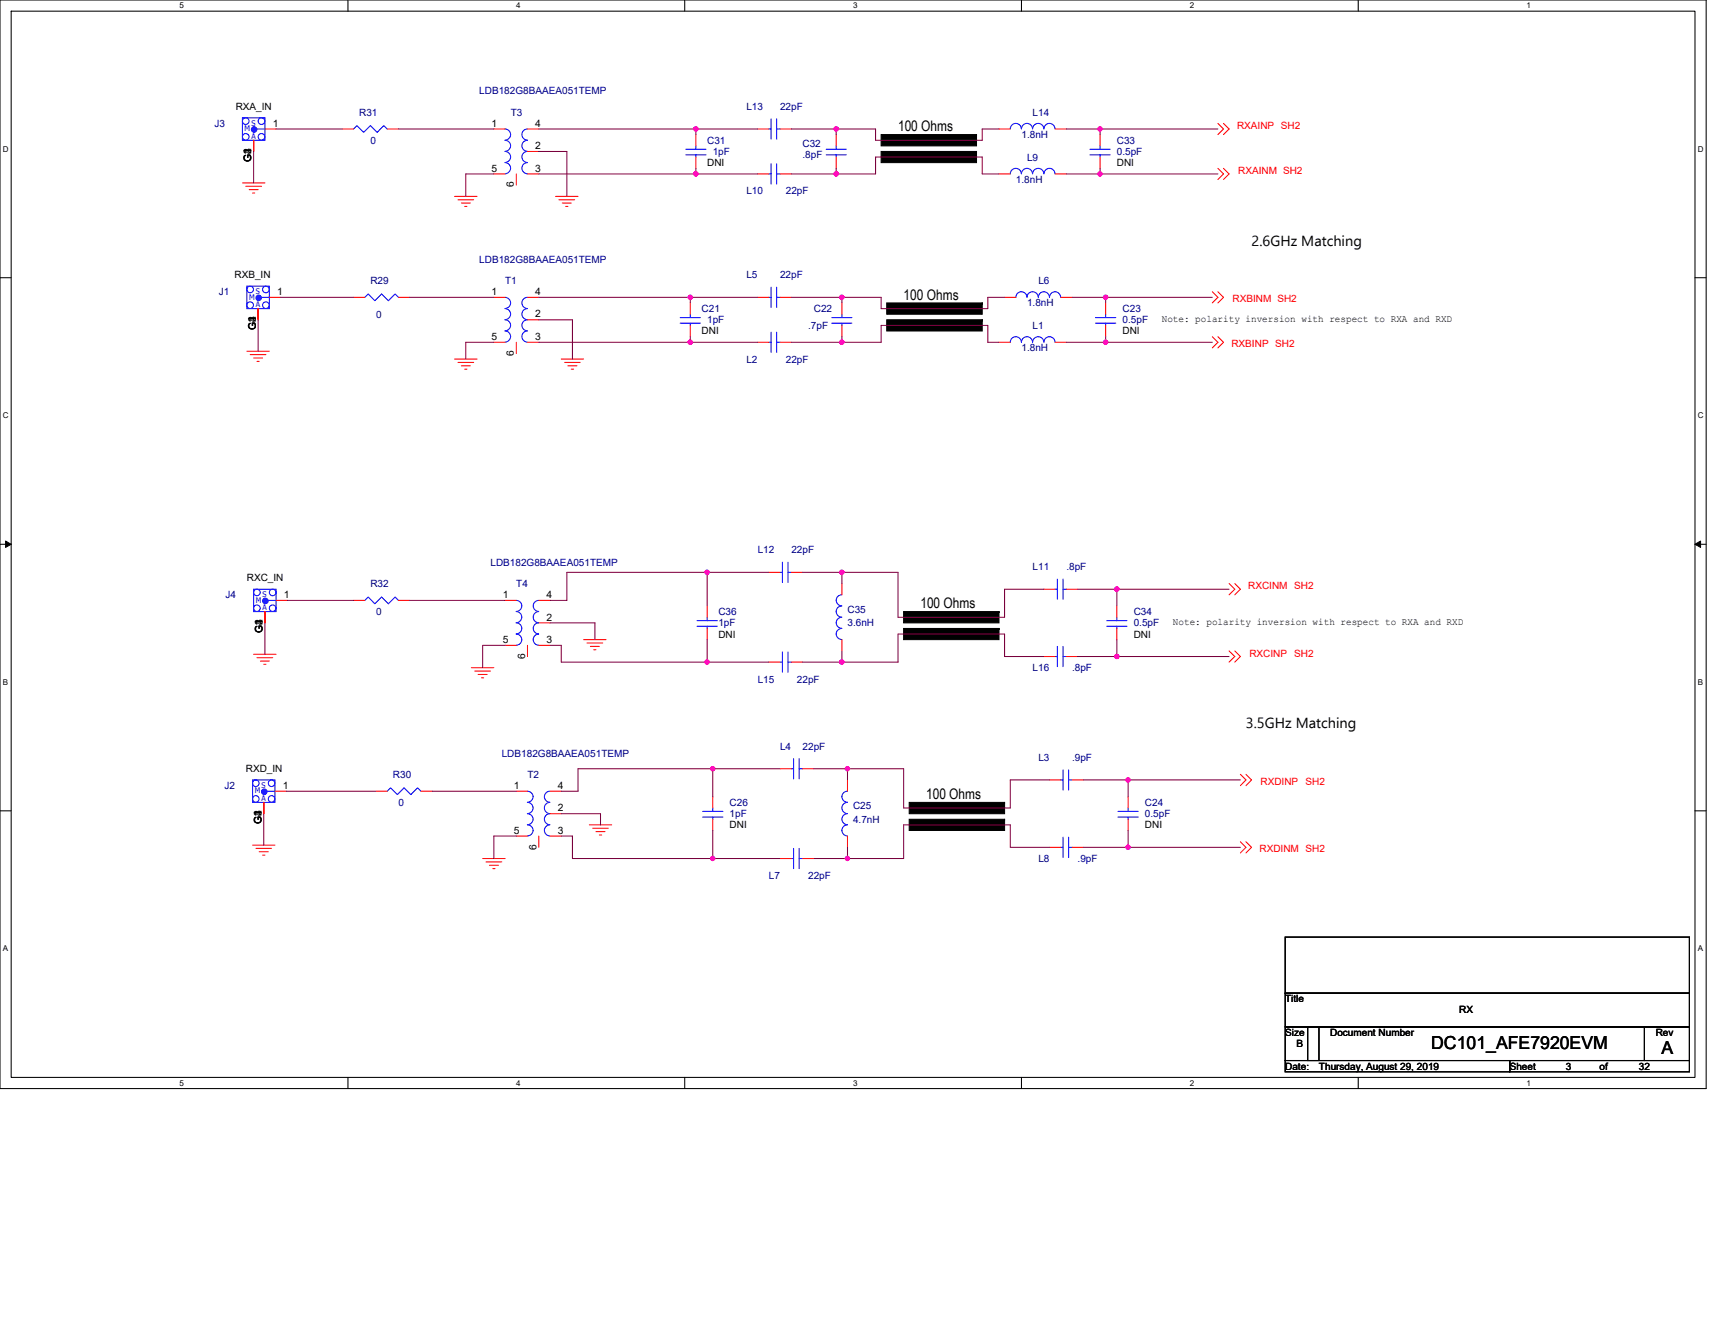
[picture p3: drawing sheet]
<svg xmlns="http://www.w3.org/2000/svg" width="279mm" height="216mm" viewBox="0 0 279 216" stroke-linecap="round" stroke-linejoin="round" font-family="sans-serif">
<path d="M0 0h278v177.4h-278zM1.8 1.8h274.3v173.8h-274.3z" fill="none" stroke="#000" stroke-width=".17"/>
<g fill="#fff">
<path d="M29.3 .2h.7v1.5h-.7z"/>
<path d="M29.3 175.7h.7v1.5h-.7z"/>
</g>
<path d="M56.7 0v1.8M56.7 175.6v1.8" fill="none" stroke="#000" stroke-width=".17"/>
<g fill="#fff">
<path d="M84.1 .2h.7v1.5h-.7z"/>
<path d="M84.1 175.7h.7v1.5h-.7z"/>
</g>
<path d="M111.5 0v1.8M111.5 175.6v1.8" fill="none" stroke="#000" stroke-width=".17"/>
<g fill="#fff">
<path d="M139 .2h.7v1.5h-.7z"/>
<path d="M139 175.7h.7v1.5h-.7z"/>
</g>
<path d="M166.4 0v1.8M166.4 175.6v1.8" fill="none" stroke="#000" stroke-width=".17"/>
<g fill="#fff">
<path d="M193.8 .2h.8v1.5h-.8z"/>
<path d="M193.8 175.7h.8v1.5h-.8z"/>
</g>
<path d="M221.3 0v1.8M221.3 175.6v1.8" fill="none" stroke="#000" stroke-width=".17"/>
<g fill="#fff">
<path d="M248.7 .2h.7v1.5h-.7z"/>
<path d="M248.7 175.7h.7v1.5h-.7z"/>
<path d="M.5 23.5h.9v1.5h-.9z"/>
<path d="M276.6 23.5h1v1.5h-1z"/>
<path d="M.5 67h.9v1.4h-.9z"/>
<path d="M276.6 67h1v1.4h-1z"/>
</g>
<path d="M0 45.3h1.8M276.1 45.3h1.9" fill="none" stroke="#000" stroke-width=".17"/>
<g fill="#fff">
<path d="M.5 110.4h.8v1.5h-.8z"/>
<path d="M276.6 110.4h.9v1.5h-.9z"/>
</g>
<path d="M0 88.7h1.8M276.1 88.7h1.9" fill="none" stroke="#000" stroke-width=".17"/>
<path d="M.9 88.2l.9 .5-.9 .5zM276.1 88.7l1-.5v1z" fill="#000" stroke="#000" stroke-width=".16"/>
<g fill="#fff">
<path d="M.5 153.8h.8v1.5h-.8z"/>
<path d="M276.6 153.8h.9v1.5h-.9z"/>
</g>
<path d="M0 132.1h1.8M276.1 132.1h1.9M209.4 152.7h65.8v9.1h-65.8zM209.4 161.8h65.8v5.5h-65.8zM209.4 167.3h5.5v5.5h-5.5zM209.4 172.8h36.6v1.8h-36.6zM213 167.3h54.9v5.5h-54.9zM246 172.8h29.2v1.8h-29.2zM267.9 167.3h7.3v5.5h-7.3z" fill="none" stroke="#000" stroke-width=".17"/>
<g fill="#000" stroke="#000" stroke-width=".17">
<path d="M143.6 24.7v1.8h15.5v-1.8z" fill-rule="evenodd"/>
<path d="M143.6 21.9v1.9h15.5v-1.9z" fill-rule="evenodd"/>
<path d="M144.5 52.1v1.8h15.5v-1.8z" fill-rule="evenodd"/>
<path d="M144.5 49.4v1.8h15.5v-1.8z" fill-rule="evenodd"/>
<path d="M147.2 102.4v1.8h15.6v-1.8z" fill-rule="evenodd"/>
<path d="M147.2 99.7v1.8h15.6v-1.8z" fill-rule="evenodd"/>
<path d="M148.1 133.5v1.8h15.6v-1.8z" fill-rule="evenodd"/>
<path d="M148.1 130.7v1.9h15.6v-1.9z" fill-rule="evenodd"/>
</g>
<g fill="none" stroke="#f00" stroke-width=".17">
<path d="M39.5 29.8h3.7M40 30.4h2.6M40.6 30.9h1.5M41.1 31.5h.4M41.3 22.9v1.8M43.2 21h1.8M55.8 21h1.8M63.1 21h1.8M74.1 32h3.6M74.6 32.6h2.6M75.2 33.1h1.4M75.7 33.6h.4"/>
<path d="M80.5 21h1.8M80.5 28.3h1.8M84.1 28.3v1.9M85.9 21h1.9M85.9 28.3h1.9M85.9 24.7h1.9M90.5 32h3.7M91.1 32.6h2.5M91.6 33.1h1.5M92.2 33.6h.3M113.4 25.6v1.8M113.4 21.9v1.9"/>
<path d="M123.4 28.3h1.9M123.4 21h1.9M127.1 28.3h1.8M127.1 21h1.8M136.2 25.6v1.8M136.2 21.9v1.9M162.8 21h1.8M162.8 28.3h1.8M171.9 21h1.8M171.9 28.3h1.8M179.2 25.6v1.8M179.2 21.9v1.9"/>
<path d="M198.4 20.1l.9 .9-.9 .9M198.4 27.4l.9 .9-.9 1M199.3 20.1l.9 .9-.9 .9M199.3 27.4l.9 .9-.9 1M40.2 57.2h3.7M40.8 57.8h2.5M41.3 58.3h1.5M41.9 58.9h.3M42.1 50.3v1.8M43.9 48.5h1.8M57.6 48.5h1.8M64.9 48.5h1.8"/>
<path d="M74.1 58.5h3.6M74.6 59.1h2.6M75.2 59.6h1.4M80.5 48.5h1.8M80.5 55.8h1.8M84.1 55.8v1.8M85.9 48.5h1.9M85.9 55.8h1.9M85.9 52.1h1.9M91.4 58.5h3.7M92 59.1h2.5M92.5 59.6h1.5"/>
<path d="M112.5 53v1.9M112.5 49.4v1.8M123.4 55.8h1.9M123.4 48.5h1.9M127.1 55.8h1.8M127.1 48.5h1.8M137.2 53v1.9M137.2 49.4v1.8M162.8 55.8h1.8M163.7 48.5h1.8M171.9 55.8h1.8M172.8 48.5h1.8"/>
<path d="M180.1 53v1.9M180.1 49.4v1.8M197.5 47.5l.9 1-.9 .9M197.5 54.9l.9 .9-.9 .9M198.4 47.5l.9 1-.9 .9M198.4 54.9l.9 .9-.9 .9M75.7 60.2h.4M93.1 60.2h.4M43.2 99.7v1.8M45 97.8h1.8M57.6 97.8h1.8M64.9 97.8h1.8"/>
<path d="M82.3 97.8h1.8M87.8 97.8h1.8M115.2 98.7v1.9M125.3 93.3h1.8M128.9 93.3h1.8M137.2 95.1v1.8M170.1 96h1.8M173.7 96h1.9M181.9 98.7v1.9M200.2 95.1l1 .9-1 .9M201.2 95.1l.9 .9-.9 .9M41.3 106.6h3.7"/>
<path d="M41.9 107.2h2.5M42.4 107.7h1.5M43 108.2h.3M76.8 108.8h3.7M77.3 109.3h2.6M77.9 109.9h1.5M78.4 110.4h.4M82.3 105.2h1.8M85.9 105.2v1.8M87.8 105.2h1.8M87.8 101.5h1.8M95.1 104.2h3.6"/>
<path d="M95.6 104.8h2.6M96.2 105.3h1.4M96.7 105.9h.4M115.2 102.4v1.8M125.3 107.9h1.8M128.9 107.9h1.8M137.2 104.2v1.9M170.1 107h1.8M173.7 107h1.9M181.9 102.4v1.8M200.2 106.1l1 .9-1 .9M201.2 106.1l.9 .9-.9 .9"/>
<path d="M41.1 137.7h3.7M41.7 138.2h2.5M42.2 138.8h1.5M42.8 139.3h.4M43 130.7v1.9M44.8 128.9h1.8M61.3 128.9h1.8M68.6 128.9h1.8M78.6 139.9h3.7M84.1 128.9h1.8M84.1 136.2h1.8M87.8 136.2v1.9"/>
<path d="M89.6 128.9h1.8M89.6 136.2h1.8M89.6 132.6h1.8M96 134.4h3.7M96.6 135h2.5M97.1 135.5h1.5M97.6 136.1h.4M116.1 133.5v1.8M116.1 129.8v1.9M127.1 139.9h1.8M127.1 125.3h1.8M130.7 139.9h1.9"/>
<path d="M130.7 125.3h1.9M138.1 136.2v1.9M138.1 127.1v1.8M171 138.1h1.8M171 127.1h1.8M174.6 138.1h1.9M174.6 127.1h1.9M183.8 133.5v1.8M183.8 129.8v1.9M202.1 126.2l.9 .9-.9 .9M202.1 137.2l.9 .9-.9 .9M203 126.2l.9 .9-.9 .9"/>
<path d="M203 137.2l.9 .9-.9 .9M79.2 140.4h2.5M79.7 141h1.5M80.3 141.5h.3"/>
</g>
<g fill="none" stroke="#00f" stroke-width=".17">
<path d="M39.5 19.2h3.7v3.7h-3.7zM125.6 19.4v3.3M126.5 19.4v3.3M41.9 21h1.3M57.6 21l.5-.5 1.1 1.1 1.1-1.1 1.1 1.1 1.1-1.1 .6 .5M82.3 21a.91 .91 0 0 1 .9 .9 .91 .91 0 0 1-.9 .9 .91 .91 0 0 1 .9 .9 .91 .91 0 0 1-.9 1M82.3 24.7a.9 .9 0 0 1 .9 .9 .9 .9 0 0 1-.9 .9M82.3 26.5a.91 .91 0 0 1 .9 .9 .91 .91 0 0 1-.9 .9M85.9 21a.91 .91 0 0 0-.9 .9 .91 .91 0 0 0 .9 .9 .91 .91 0 0 0-.9 .9 .91 .91 0 0 0 .9 1M85.9 24.7a.9 .9 0 0 0-.9 .9 .9 .9 0 0 0 .9 .9M85.9 26.5a.91 .91 0 0 0-.9 .9 .91 .91 0 0 0 .9 .9M111.7 24.3h3.3"/>
<path d="M111.7 25.2h3.3M113.4 25.2v.4M113.4 23.8v.5M125.3 28.3h.3M125.3 21h.3M125.6 26.7v3.3M126.5 26.7v3.3M126.5 28.3h.6M126.5 21h.6M134.6 24.3h3.3M134.6 25.2h3.3M136.2 25.2v.4"/>
<path d="M136.2 23.8v.5M164.6 21a.9 .9 0 0 1 .9-.9 .9 .9 0 0 1 .9 .9M166.4 28.3a.9 .9 0 0 0-.9-.9 .9 .9 0 0 0-.9 .9M166.4 21a.9 .9 0 0 1 .9-.9 .9 .9 0 0 1 .9 .9M168.2 28.3a.9 .9 0 0 0-.9-.9 .9 .9 0 0 0-.9 .9M168.2 21a.91 .91 0 0 1 .9-.9 .91 .91 0 0 1 1 .9M170.1 28.3a.91 .91 0 0 0-1-.9 .91 .91 0 0 0-.9 .9M170.1 21a.9 .9 0 0 1 .9-.9 .9 .9 0 0 1 .9 .9M171.9 28.3a.9 .9 0 0 0-.9-.9 .9 .9 0 0 0-.9 .9M177.6 24.3h3.3M177.6 25.2h3.3M179.2 25.2v.4"/>
<path d="M179.2 23.8v.5M40.2 46.6h3.7v3.7h-3.7zM42.6 48.5h1.3M64.9 48.5l-.5-.6-1.1 1.1-1.1-1.1-1.1 1.1-1.1-1.1-.6 .6M82.3 48.5a.91 .91 0 0 1 .9 .9 .91 .91 0 0 1-.9 .9M82.3 50.3a.9 .9 0 0 1 .9 .9 .9 .9 0 0 1-.9 .9 .91 .91 0 0 1 .9 .9 .91 .91 0 0 1-.9 .9 .92 .92 0 0 1 .9 .9 .92 .92 0 0 1-.9 1M85.9 48.5a.91 .91 0 0 0-.9 .9 .91 .91 0 0 0 .9 .9M85.9 50.3a.9 .9 0 0 0-.9 .9 .9 .9 0 0 0 .9 .9 .91 .91 0 0 0-.9 .9 .91 .91 0 0 0 .9 .9 .92 .92 0 0 0-.9 .9 .92 .92 0 0 0 .9 1M110.8 51.8h3.3M110.8 52.7h3.3M112.5 52.7v.3M112.5 51.2v.6"/>
<path d="M125.3 55.8h.3M125.3 48.5h.3M125.6 54.1v3.3M125.6 46.8v3.3M126.5 54.1v3.3M126.5 46.8v3.3M126.5 55.8h.6M126.5 48.5h.6M135.5 51.8h3.3M135.5 52.7h3.3M137.2 52.7v.3M137.2 51.2v.6"/>
<path d="M164.6 55.8a.9 .9 0 0 1 .9-.9 .9 .9 0 0 1 .9 .9M165.5 48.4a.9 .9 0 0 1 .9-.9 .9 .9 0 0 1 .9 .9 .92 .92 0 0 1 .9-.9 .92 .92 0 0 1 .9 .9 .91 .91 0 0 1 1-.9 .91 .91 0 0 1 .9 .9 .91 .91 0 0 1 .9-.9 .91 .91 0 0 1 .9 .9M166.4 55.8a.9 .9 0 0 1 .9-.9 .9 .9 0 0 1 .9 .9M168.2 55.8a.91 .91 0 0 1 .9-.9 .91 .91 0 0 1 1 .9M170.1 55.8a.9 .9 0 0 1 .9-.9 .9 .9 0 0 1 .9 .9M178.5 51.8h3.3M178.5 52.7h3.3M180.1 52.7v.3M180.1 51.2v.6M41.3 96h3.7v3.7h-3.7zM43.7 97.8h1.3M64.9 97.8l-.5-.5-1.1 1.1-1.1-1.1-1.1 1.1-1.1-1.1-.6 .5"/>
<path d="M84.1 97.8a.9 .9 0 0 1 .9 .9 .9 .9 0 0 1-.9 .9M84.1 99.7a.91 .91 0 0 1 .9 .9 .91 .91 0 0 1-.9 .9M87.8 97.8a.9 .9 0 0 0-.9 .9 .9 .9 0 0 0 .9 .9M87.8 99.7a.91 .91 0 0 0-.9 .9 .91 .91 0 0 0 .9 .9M127.1 93.3h.4M127.5 91.6v3.3M128.4 91.6v3.3M128.4 93.3h.5M137.1 96.9a.91 .91 0 0 0-.9 .9 .91 .91 0 0 0 .9 .9 .91 .91 0 0 0-.9 1 .91 .91 0 0 0 .9 .9M171.9 96h.4M172.3 94.4v3.2M173.2 96h.5"/>
<path d="M173.2 94.4v3.2M84.1 101.5a.9 .9 0 0 1 .9 .9 .9 .9 0 0 1-.9 .9M84.1 103.3a.91 .91 0 0 1 .9 .9 .91 .91 0 0 1-.9 .9M87.8 101.5a.9 .9 0 0 0-.9 .9 .9 .9 0 0 0 .9 .9M87.8 103.3a.91 .91 0 0 0-.9 .9 .91 .91 0 0 0 .9 .9M113.6 101.1h3.3M113.6 102h3.3M115.2 102v.4M115.2 100.6v.5M127.1 107.9h.4M127.5 106.2v3.3M128.4 106.2v3.3"/>
<path d="M128.4 107.9h.5M137.1 100.6a.91 .91 0 0 0-.9 .9 .91 .91 0 0 0 .9 .9 .9 .9 0 0 0-.9 .9 .9 .9 0 0 0 .9 .9M171.9 107h.4M172.3 105.3v3.3M173.2 107h.5M173.2 105.3v3.3M180.3 101.1h3.3M180.3 102h3.3M181.9 102v.4M181.9 100.6v.5M41.1 127.1h3.7v3.6h-3.7zM43.5 128.9h1.3"/>
<path d="M68.6 128.9l-.6-.5-1.1 1.1-1.1-1.1-1.1 1.1-1.1-1.1-.5 .5M85.9 128.9a.9 .9 0 0 1 .9 .9 .9 .9 0 0 1-.9 .9 .92 .92 0 0 1 .9 .9 .92 .92 0 0 1-.9 1 .91 .91 0 0 1 .9 .9 .91 .91 0 0 1-.9 .9 .91 .91 0 0 1 .9 .9 .91 .91 0 0 1-.9 .9M89.6 128.9a.9 .9 0 0 0-.9 .9 .9 .9 0 0 0 .9 .9 .92 .92 0 0 0-.9 .9 .92 .92 0 0 0 .9 1 .91 .91 0 0 0-.9 .9 .91 .91 0 0 0 .9 .9 .91 .91 0 0 0-.9 .9 .91 .91 0 0 0 .9 .9M114.5 132.2h3.3M114.5 133.1h3.3M116.1 133.1v.4M116.1 131.7v.5M128.9 139.9h.4M128.9 125.3h.4M129.3 138.2v3.3M129.3 123.6v3.3M130.2 138.2v3.3"/>
<path d="M130.2 123.6v3.3M130.2 139.9h.5M130.2 125.3h.5M138 128.9a.91 .91 0 0 0-.8 .9 .91 .91 0 0 0 .8 .9 .92 .92 0 0 0-.8 1 .92 .92 0 0 0 .8 .9 .91 .91 0 0 0-.8 .9 .91 .91 0 0 0 .8 .9 .9 .9 0 0 0-.8 .9 .9 .9 0 0 0 .8 .9M172.8 138.1h.4M172.8 127.1h.4M173.2 136.4v3.3M173.2 125.5v3.2M174.1 136.4v3.3M174.1 125.5v3.2M174.1 138.1h.5M174.1 127.1h.5"/>
<path d="M182.1 132.2h3.3M182.1 133.1h3.3M183.8 133.1v.4M183.8 131.7v.5"/>
<circle cx="40" cy="19.7" r=".54"/>
<circle cx="42.6" cy="19.7" r=".54"/>
<circle cx="40" cy="22.3" r=".54"/>
<circle cx="42.6" cy="22.3" r=".54"/>
<circle cx="40.8" cy="49.7" r=".54"/>
<circle cx="40.8" cy="47.2" r=".54"/>
<circle cx="43.3" cy="49.7" r=".54"/>
<circle cx="43.3" cy="47.2" r=".54"/>
<circle cx="41.9" cy="99.1" r=".54"/>
<circle cx="41.9" cy="96.5" r=".54"/>
<circle cx="44.4" cy="96.5" r=".54"/>
<circle cx="44.4" cy="99.1" r=".54"/>
<circle cx="41.7" cy="130.2" r=".53"/>
<circle cx="41.7" cy="127.6" r=".53"/>
<circle cx="44.2" cy="127.6" r=".53"/>
<circle cx="44.2" cy="130.2" r=".53"/>
</g>
<g fill="#00f" stroke="#00f" stroke-width=".17">
<circle cx="41.4" cy="21.1" r=".45"/>
<circle cx="43.1" cy="129" r=".45"/>
<circle cx="43.2" cy="97.9" r=".45"/>
<circle cx="42.1" cy="48.5" r=".45"/>
</g>
<g fill="none" stroke="#800040" stroke-width=".17">
<path d="M41.3 24.7v5.1M45 21h10.8M64.9 21h15.6M80.5 28.3h-4.6v3.7M87.8 21h25.6M87.8 24.7h4.6v7.3M87.8 28.3h25.6M113.4 21h10M113.4 28.3h10M113.4 21v.9M113.4 27.4v.9M128.9 21h7.3"/>
<path d="M128.9 28.3h7.3M136.2 21h6.4v1.9h17.4v-1.9h2.8M136.2 28.3h6.4v-2.7h17.4v2.7h2.8M136.2 21v.9M136.2 27.4v.9M173.7 21h5.5M173.7 28.3h5.5M179.2 27.4v.9M179.2 21h19.2M179.2 28.3h19.2M179.2 21v.9M42.1 52.1v5.1"/>
<path d="M45.7 48.5h11.9M66.7 48.5h13.8M80.5 55.8h-4.6v2.7M87.8 55.8h24.7M87.8 52.1h5.5v6.4M87.8 48.5h24.7M112.5 48.5h10.9M112.5 48.5v.9M112.5 54.9v.9h10.9M128.9 48.5h8.3M128.9 55.8h8.3M137.2 48.5h6.4v1.8h17.3v-1.8h2.8"/>
<path d="M137.2 54.9v.9M137.2 55.8h6.4v-2.8h17.3v2.8h1.9M137.2 48.5v.9M173.7 55.8h6.4M174.6 48.5h5.5M180.1 54.9v.9M180.1 48.5h17.4M180.1 55.8h17.4M180.1 48.5v.9M46.8 97.8h10.8M66.7 97.8h15.6M115.2 93.3h-22.8v4.5h-2.8"/>
<path d="M115.2 93.3v5.4M115.2 93.3h10.1M130.7 93.3h6.5M137.2 93.3h9.1v7.3h17.4v-4.6h6.4M137.2 93.3v1.8M175.6 96h6.3M181.9 96v2.7M181.9 96h18.3M43.2 101.5v5.1M82.3 105.2h-3.7v3.6M89.6 101.5h7.3v2.7M89.6 105.2h1.8v2.7h23.8"/>
<path d="M115.2 104.2v3.7M115.2 107.9h10.1M130.7 107.9h6.5M137.2 106.1v1.8M170.1 107h-6.4v-3.7h-17.4v4.6h-9.1M175.6 107h6.3M181.9 104.2v2.8M181.9 107h18.3M43 132.6v5.1M46.6 128.9h14.7M70.4 128.9h13.7M84.1 136.2h-3.6v3.7"/>
<path d="M91.4 132.6h6.4v1.8M91.4 136.2h1.9v3.7h22.8M116.1 139.9h11M116.1 135.3v4.6M116.1 125.3h-21.9v3.6h-2.8M116.1 125.3h11M116.1 125.3v4.5M132.6 125.3h5.5M132.6 139.9h5.5M138.1 125.3v1.8M138.1 125.3h9.1v6.4h17.4v-4.6h6.4M138.1 138.1v1.8"/>
<path d="M171 138.1h-6.4v-3.7h-17.4v5.5h-9.1M176.5 127.1h7.3M176.5 138.1h7.3M183.8 135.3v2.8M183.8 127.1h18.3M183.8 138.1h18.3M183.8 127.1v2.7"/>
</g>
<g fill="#f0f" stroke="#f0f" stroke-width=".17">
<circle cx="113.4" cy="21" r=".36"/>
<circle cx="136.2" cy="21" r=".36"/>
<circle cx="179.2" cy="21" r=".35"/>
<circle cx="113.4" cy="28.3" r=".36"/>
<circle cx="136.2" cy="28.3" r=".36"/>
<circle cx="179.2" cy="28.3" r=".35"/>
<circle cx="112.4" cy="48.4" r=".35"/>
<circle cx="137.1" cy="48.4" r=".36"/>
<circle cx="180.1" cy="48.4" r=".35"/>
<circle cx="112.4" cy="55.8" r=".35"/>
<circle cx="137.1" cy="55.8" r=".36"/>
<circle cx="180.1" cy="55.8" r=".35"/>
<circle cx="115.2" cy="93.2" r=".35"/>
<circle cx="137.1" cy="93.2" r=".36"/>
<circle cx="181.9" cy="96" r=".36"/>
<circle cx="115.2" cy="107.9" r=".35"/>
<circle cx="137.1" cy="107.9" r=".36"/>
<circle cx="182" cy="107" r=".36"/>
<circle cx="116.1" cy="125.3" r=".35"/>
<circle cx="138.1" cy="125.3" r=".35"/>
<circle cx="183.8" cy="127.1" r=".36"/>
<circle cx="116.1" cy="139.9" r=".35"/>
<circle cx="138.1" cy="139.9" r=".35"/>
<circle cx="183.8" cy="138.1" r=".35"/>
</g>
<g font-size="2.9">
<text x="233.2" y="170.9">DC101_AFE7920EVM</text>
<text x="270.7" y="171.8">A</text>
</g>
<g font-size="2.4">
<text x="146.3" y="21.4">100 Ohms</text>
<text x="203.9" y="40">2.6GHz Matching</text>
<text x="147.2" y="48.9">100 Ohms</text>
<text x="149.9" y="99.1">100 Ohms</text>
<text x="203" y="118.7">3.5GHz Matching</text>
<text x="150.9" y="130.2">100 Ohms</text>
</g>
<g font-size="1.7">
<text x="44.4" y="20.6">1</text>
<text x="80.1" y="20.6">1</text>
<text x="87.2" y="20.6">4</text>
<text x="40.9" y="26.4" transform="rotate(-90 40.9 26.4)">G1</text>
<text x="40.9" y="25.1" transform="rotate(-90 40.9 25.1)">2</text>
<text x="40.9" y="25.1" transform="rotate(-90 40.9 25.1)">3</text>
<text x="40.9" y="25.1" transform="rotate(-90 40.9 25.1)">4</text>
<text x="80.1" y="28">5</text>
<text x="87.2" y="28">3</text>
<text x="87.2" y="24.3">2</text>
<text x="83.7" y="30.5" transform="rotate(-90 83.7 30.5)">6</text>
<text x="41.7" y="53.8" transform="rotate(-90 41.7 53.8)">G1</text>
<text x="41.7" y="52.5" transform="rotate(-90 41.7 52.5)">2</text>
<text x="41.7" y="52.5" transform="rotate(-90 41.7 52.5)">3</text>
<text x="41.7" y="52.5" transform="rotate(-90 41.7 52.5)">4</text>
<text x="45.1" y="48.1">1</text>
<text x="80.1" y="48.1">1</text>
<text x="87.2" y="48.1">4</text>
<text x="87.2" y="51.7">2</text>
<text x="80.1" y="55.4">5</text>
<text x="83.7" y="58" transform="rotate(-90 83.7 58)">6</text>
<text x="87.2" y="55.4">3</text>
<text x="42.8" y="101.9" transform="rotate(-90 42.8 101.9)">2</text>
<text x="42.8" y="101.9" transform="rotate(-90 42.8 101.9)">3</text>
<text x="42.8" y="101.9" transform="rotate(-90 42.8 101.9)">4</text>
<text x="46.2" y="97.5">1</text>
<text x="81.9" y="97.5">1</text>
<text x="89" y="97.5">4</text>
<text x="89" y="101.1">2</text>
<text x="42.8" y="103.2" transform="rotate(-90 42.8 103.2)">G1</text>
<text x="81.9" y="104.8">5</text>
<text x="85.6" y="107.4" transform="rotate(-90 85.6 107.4)">6</text>
<text x="89" y="104.8">3</text>
<text x="46.1" y="128.5">1</text>
<text x="83.7" y="128.5">1</text>
<text x="90.9" y="128.5">4</text>
<text x="42.6" y="134.3" transform="rotate(-90 42.6 134.3)">G1</text>
<text x="42.6" y="132.9" transform="rotate(-90 42.6 132.9)">2</text>
<text x="42.6" y="132.9" transform="rotate(-90 42.6 132.9)">3</text>
<text x="42.6" y="132.9" transform="rotate(-90 42.6 132.9)">4</text>
<text x="83.7" y="135.8">5</text>
<text x="90.9" y="135.8">3</text>
<text x="90.9" y="132.2">2</text>
<text x="87.4" y="138.4" transform="rotate(-90 87.4 138.4)">6</text>
</g>
<g font-size="1.6">
<text x="38.4" y="17.9">RXA_IN</text>
<text x="115.2" y="27.1">DNI</text>
<text x="181.9" y="27.1">DNI</text>
<text x="38.2" y="45.4">RXB_IN</text>
<text x="189.3" y="52.5">Note: polarity inversion with respect to RXA and RXD</text>
<text x="114.3" y="54.5">DNI</text>
<text x="182.9" y="54.5">DNI</text>
<text x="40.2" y="94.7">RXC_IN</text>
<text x="191.1" y="101.9">Note: polarity inversion with respect to RXA and RXD</text>
<text x="117" y="103.9">DNI</text>
<text x="184.7" y="103.9">DNI</text>
<text x="40" y="125.8">RXD_IN</text>
<text x="118.9" y="135">DNI</text>
<text x="186.5" y="135">DNI</text>
<text x="209.4" y="163.3">Title</text>
<text x="237.7" y="165.1">RX</text>
<text x="209.4" y="168.8">Size</text>
<text x="211.2" y="170.6">B</text>
<text x="216.7" y="168.8">Document Number</text>
<text x="269.7" y="168.8">Rev</text>
<text x="209.4" y="174.3">Date:</text>
<text x="214.9" y="174.3">Thursday, August 29, 2019</text>
<text x="246" y="174.3">Sheet</text>
<text x="255.1" y="174.3">3</text>
<text x="260.6" y="174.3">of</text>
<text x="267" y="174.3">32</text>
</g>
<g font-size="1.6" fill="#000080">
<text x="78.1" y="15.4">LDB182G8BAAEA051TEMP</text>
<text x="121.6" y="17.9">L13</text>
<text x="127.1" y="17.9">22pF</text>
<text x="34.9" y="20.7">J3</text>
<text x="58.5" y="18.8">R31</text>
<text x="60.3" y="23.4">0</text>
<text x="83.2" y="18.8">T3</text>
<text x="115.2" y="23.4">C31</text>
<text x="130.7" y="24">C32</text>
<text x="166.4" y="22.5">1.8nH</text>
<text x="168.2" y="18.8">L14</text>
<text x="181.9" y="23.4">C33</text>
<text x="116.1" y="25.3">1pF</text>
<text x="130.7" y="25.8">.8pF</text>
<text x="165.5" y="29.8">1.8nH</text>
<text x="167.3" y="26.2">L9</text>
<text x="181.9" y="25.3">0.5pF</text>
<text x="121.6" y="31.6">L10</text>
<text x="128" y="31.6">22pF</text>
<text x="60.3" y="46.3">R29</text>
<text x="78.1" y="42.8">LDB182G8BAAEA051TEMP</text>
<text x="82.3" y="46.3">T1</text>
<text x="121.6" y="45.4">L5</text>
<text x="127.1" y="45.4">22pF</text>
<text x="169.2" y="46.3">L6</text>
<text x="35.6" y="48.1">J1</text>
<text x="61.3" y="51.8">0</text>
<text x="114.3" y="50.8">C21</text>
<text x="115.2" y="52.7">1pF</text>
<text x="131.7" y="53.6">.7pF</text>
<text x="132.6" y="50.8">C22</text>
<text x="167.3" y="49.9">1.8nH</text>
<text x="168.2" y="53.6">L1</text>
<text x="182.9" y="50.8">C23</text>
<text x="182.9" y="52.7">0.5pF</text>
<text x="121.6" y="59.1">L2</text>
<text x="128" y="59.1">22pF</text>
<text x="166.4" y="57.3">1.8nH</text>
<text x="60.3" y="95.7">R32</text>
<text x="79.9" y="92.2">LDB182G8BAAEA051TEMP</text>
<text x="84.1" y="95.7">T4</text>
<text x="123.4" y="90.2">L12</text>
<text x="128.9" y="90.2">22pF</text>
<text x="168.2" y="92.9">L11</text>
<text x="173.7" y="92.9">.8pF</text>
<text x="36.7" y="97.5">J4</text>
<text x="61.3" y="100.2">0</text>
<text x="117" y="100.2">C36</text>
<text x="138.1" y="99.9">C35</text>
<text x="184.7" y="100.2">C34</text>
<text x="117" y="102.1">1pF</text>
<text x="138.1" y="102.1">3.6nH</text>
<text x="184.7" y="102.1">0.5pF</text>
<text x="123.4" y="111.2">L15</text>
<text x="129.8" y="111.2">22pF</text>
<text x="168.2" y="109.4">L16</text>
<text x="174.6" y="109.4">.8pF</text>
<text x="81.7" y="123.3">LDB182G8BAAEA051TEMP</text>
<text x="127.1" y="122.2">L4</text>
<text x="130.7" y="122.2">22pF</text>
<text x="169.2" y="124">L3</text>
<text x="174.6" y="124">.9pF</text>
<text x="36.6" y="128.6">J2</text>
<text x="64" y="126.7">R30</text>
<text x="64.9" y="131.3">0</text>
<text x="85.9" y="126.7">T2</text>
<text x="118.9" y="131.3">C26</text>
<text x="139" y="131.9">C25</text>
<text x="186.5" y="131.3">C24</text>
<text x="118.9" y="133.1">1pF</text>
<text x="139" y="134.1">4.7nH</text>
<text x="186.5" y="133.1">0.5pF</text>
<text x="125.3" y="143.2">L7</text>
<text x="131.7" y="143.2">22pF</text>
<text x="169.2" y="140.5">L8</text>
<text x="175.6" y="140.5">.9pF</text>
</g>
<g font-size="1.6" fill="#f00">
<text x="201.5" y="21">RXAINP SH2</text>
<text x="201.7" y="28.4">RXAINM SH2</text>
<text x="200.8" y="49.2">RXBINM SH2</text>
<text x="200.6" y="56.5">RXBINP SH2</text>
<text x="203.3" y="96">RXCINM SH2</text>
<text x="203.5" y="107">RXCINP</text>
<text x="210.9" y="107">SH2</text>
<text x="205.4" y="127.8">RXDINP</text>
<text x="212.7" y="127.8">SH2</text>
<text x="205.2" y="138.8">RXDINM SH2</text>
</g>
<g font-size="1.3">
<text x="29.3" y="1.4">5</text>
<text x="84.1" y="1.4">4</text>
<text x="139" y="1.4">3</text>
<text x="193.8" y="1.4">2</text>
<text x="248.7" y="1.4">1</text>
<text x=".5" y="24.7">D</text>
<text x="276.6" y="24.7">D</text>
<text x=".5" y="68.2">C</text>
<text x="276.6" y="68.2">C</text>
<text x=".5" y="111.6">B</text>
<text x="276.6" y="111.6">B</text>
<text x=".5" y="155">A</text>
<text x="276.6" y="155">A</text>
<text x="29.3" y="176.9">5</text>
<text x="84.1" y="176.9">4</text>
<text x="139" y="176.9">3</text>
<text x="193.8" y="176.9">2</text>
<text x="248.7" y="176.9">1</text>
</g>
<g font-size="1.3" fill="#00f">
<text x="39.9" y="21.4">M</text>
<text x="41" y="20.5">S</text>
<text x="41" y="22.6">A</text>
<text x="41.7" y="47.9">S</text>
<text x="40.6" y="48.8">M</text>
<text x="41.7" y="50.1">A</text>
<text x="41.7" y="98.2">M</text>
<text x="42.8" y="97.3">S</text>
<text x="42.8" y="99.5">A</text>
<text x="41.5" y="129.3">M</text>
<text x="42.6" y="128.4">S</text>
<text x="42.6" y="130.6">A</text>
</g>
</svg>
